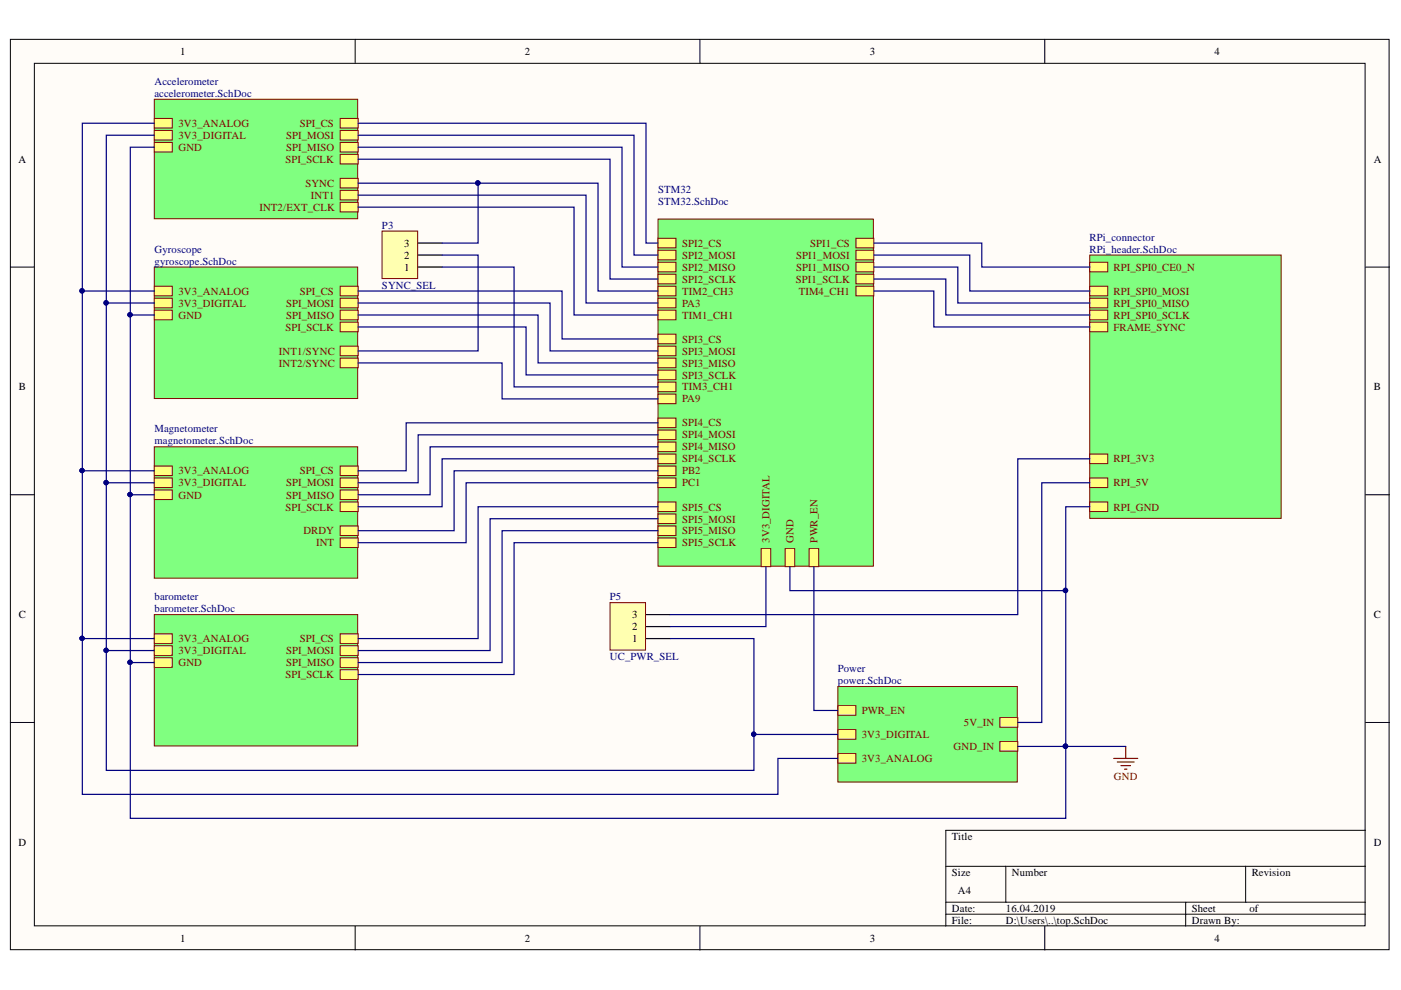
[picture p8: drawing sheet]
<svg xmlns="http://www.w3.org/2000/svg" width="297mm" height="210mm" viewBox="0 0 297 210" stroke-linecap="round" stroke-linejoin="round" font-family="sans-serif">
<g fill="#fffcf8" stroke="#000" stroke-width=".21">
<path d="M2.2 8.3h292.3v193.1h-292.3z"/>
<path d="M7.3 13.4h282.1v182.9h-282.1z"/>
</g>
<g fill="none" stroke="#000" stroke-width=".21">
<path d="M75.3 8.3v5.1M148.4 8.3v5.1M221.5 8.3v5.1M2.2 56.6h5.1M289.5 56.6h5.1M2.2 104.9h5.1M289.5 104.9h5.1M2.2 153.2h5.1M289.5 153.2h5.1M289.5 176h-89v20.4M75.3 196.4v5.1M148.4 196.4v5.1"/>
<path d="M200.5 183.7h89M200.5 191.3h89M200.5 193.8h89M213.2 183.7v7.6M221.5 196.4v5.1M251.4 191.3v5.1M264.1 183.7v7.6"/>
</g>
<path d="M231 54.1h40.6v55.8h-40.6z" fill="#80ff80" stroke="#800000" stroke-width=".21"/>
<path d="M231 60.7h3.9v2h-3.9z" fill-rule="evenodd" fill="#ffff80"/>
<path d="M231 60.7h3.9v2h-3.9z" fill="none" stroke="#800000" stroke-width=".21"/>
<path d="M231 63.2h3.9v2.1h-3.9z" fill-rule="evenodd" fill="#ffff80"/>
<path d="M231 63.2h3.9v2.1h-3.9z" fill="none" stroke="#800000" stroke-width=".21"/>
<path d="M231 68.3h3.9v2h-3.9z" fill-rule="evenodd" fill="#ffff80"/>
<path d="M231 68.3h3.9v2h-3.9z" fill="none" stroke="#800000" stroke-width=".21"/>
<path d="M231 65.8h3.9v2h-3.9z" fill-rule="evenodd" fill="#ffff80"/>
<path d="M231 65.8h3.9v2h-3.9z" fill="none" stroke="#800000" stroke-width=".21"/>
<path d="M231 55.6h3.9v2h-3.9z" fill-rule="evenodd" fill="#ffff80"/>
<path d="M231 55.6h3.9v2h-3.9z" fill="none" stroke="#800000" stroke-width=".21"/>
<path d="M231 101.3h3.9v2.1h-3.9z" fill-rule="evenodd" fill="#ffff80"/>
<path d="M231 101.3h3.9v2.1h-3.9z" fill="none" stroke="#800000" stroke-width=".21"/>
<path d="M231 106.4h3.9v2.1h-3.9z" fill-rule="evenodd" fill="#ffff80"/>
<path d="M231 106.4h3.9v2.1h-3.9z" fill="none" stroke="#800000" stroke-width=".21"/>
<path d="M231 96.3h3.9v2h-3.9z" fill-rule="evenodd" fill="#ffff80"/>
<path d="M231 96.3h3.9v2h-3.9z" fill="none" stroke="#800000" stroke-width=".21"/>
<path d="M139.5 46.5h45.7v73.5h-45.7z" fill="#80ff80" stroke="#800000" stroke-width=".21"/>
<path d="M161.4 116.3h2v3.8h-2z" fill-rule="evenodd" fill="#ffff80"/>
<path d="M161.4 116.3h2v3.8h-2z" fill="none" stroke="#800000" stroke-width=".21"/>
<path d="M166.5 116.3h2v3.8h-2z" fill-rule="evenodd" fill="#ffff80"/>
<path d="M166.5 116.3h2v3.8h-2z" fill="none" stroke="#800000" stroke-width=".21"/>
<path d="M181.5 60.7h3.8v2h-3.8z" fill-rule="evenodd" fill="#ffff80"/>
<path d="M181.5 60.7h3.8v2h-3.8z" fill="none" stroke="#800000" stroke-width=".21"/>
<path d="M139.5 91.2h3.8v2h-3.8z" fill-rule="evenodd" fill="#ffff80"/>
<path d="M139.5 91.2h3.8v2h-3.8z" fill="none" stroke="#800000" stroke-width=".21"/>
<path d="M139.5 114h3.8v2.1h-3.8z" fill-rule="evenodd" fill="#ffff80"/>
<path d="M139.5 114h3.8v2.1h-3.8z" fill="none" stroke="#800000" stroke-width=".21"/>
<path d="M139.5 106.4h3.8v2.1h-3.8z" fill-rule="evenodd" fill="#ffff80"/>
<path d="M139.5 106.4h3.8v2.1h-3.8z" fill="none" stroke="#800000" stroke-width=".21"/>
<path d="M139.5 88.6h3.8v2.1h-3.8z" fill-rule="evenodd" fill="#ffff80"/>
<path d="M139.5 88.6h3.8v2.1h-3.8z" fill="none" stroke="#800000" stroke-width=".21"/>
<path d="M139.5 96.3h3.8v2h-3.8z" fill-rule="evenodd" fill="#ffff80"/>
<path d="M139.5 96.3h3.8v2h-3.8z" fill="none" stroke="#800000" stroke-width=".21"/>
<path d="M139.5 109h3.8v2h-3.8z" fill-rule="evenodd" fill="#ffff80"/>
<path d="M139.5 109h3.8v2h-3.8z" fill="none" stroke="#800000" stroke-width=".21"/>
<path d="M181.5 55.6h3.8v2h-3.8z" fill-rule="evenodd" fill="#ffff80"/>
<path d="M181.5 55.6h3.8v2h-3.8z" fill="none" stroke="#800000" stroke-width=".21"/>
<path d="M181.5 53.1h3.8v2h-3.8z" fill-rule="evenodd" fill="#ffff80"/>
<path d="M181.5 53.1h3.8v2h-3.8z" fill="none" stroke="#800000" stroke-width=".21"/>
<path d="M139.5 55.6h3.8v2h-3.8z" fill-rule="evenodd" fill="#ffff80"/>
<path d="M139.5 55.6h3.8v2h-3.8z" fill="none" stroke="#800000" stroke-width=".21"/>
<path d="M139.5 53.1h3.8v2h-3.8z" fill-rule="evenodd" fill="#ffff80"/>
<path d="M139.5 53.1h3.8v2h-3.8z" fill="none" stroke="#800000" stroke-width=".21"/>
<path d="M139.5 58.1h3.8v2.1h-3.8z" fill-rule="evenodd" fill="#ffff80"/>
<path d="M139.5 58.1h3.8v2.1h-3.8z" fill="none" stroke="#800000" stroke-width=".21"/>
<path d="M139.5 75.9h3.8v2.1h-3.8z" fill-rule="evenodd" fill="#ffff80"/>
<path d="M139.5 75.9h3.8v2.1h-3.8z" fill="none" stroke="#800000" stroke-width=".21"/>
<path d="M139.5 73.4h3.8v2h-3.8z" fill-rule="evenodd" fill="#ffff80"/>
<path d="M139.5 73.4h3.8v2h-3.8z" fill="none" stroke="#800000" stroke-width=".21"/>
<path d="M181.5 58.1h3.8v2.1h-3.8z" fill-rule="evenodd" fill="#ffff80"/>
<path d="M181.5 58.1h3.8v2.1h-3.8z" fill="none" stroke="#800000" stroke-width=".21"/>
<path d="M181.5 50.5h3.8v2.1h-3.8z" fill-rule="evenodd" fill="#ffff80"/>
<path d="M181.5 50.5h3.8v2.1h-3.8z" fill="none" stroke="#800000" stroke-width=".21"/>
<path d="M139.5 50.5h3.8v2.1h-3.8z" fill-rule="evenodd" fill="#ffff80"/>
<path d="M139.5 50.5h3.8v2.1h-3.8z" fill="none" stroke="#800000" stroke-width=".21"/>
<path d="M139.5 78.5h3.8v2h-3.8z" fill-rule="evenodd" fill="#ffff80"/>
<path d="M139.5 78.5h3.8v2h-3.8z" fill="none" stroke="#800000" stroke-width=".21"/>
<path d="M139.5 70.9h3.8v2h-3.8z" fill-rule="evenodd" fill="#ffff80"/>
<path d="M139.5 70.9h3.8v2h-3.8z" fill="none" stroke="#800000" stroke-width=".21"/>
<path d="M139.5 65.8h3.8v2h-3.8z" fill-rule="evenodd" fill="#ffff80"/>
<path d="M139.5 65.8h3.8v2h-3.8z" fill="none" stroke="#800000" stroke-width=".21"/>
<path d="M139.5 60.7h3.8v2h-3.8z" fill-rule="evenodd" fill="#ffff80"/>
<path d="M139.5 60.7h3.8v2h-3.8z" fill="none" stroke="#800000" stroke-width=".21"/>
<path d="M139.5 81h3.8v2h-3.8z" fill-rule="evenodd" fill="#ffff80"/>
<path d="M139.5 81h3.8v2h-3.8z" fill="none" stroke="#800000" stroke-width=".21"/>
<path d="M139.5 93.7h3.8v2.1h-3.8z" fill-rule="evenodd" fill="#ffff80"/>
<path d="M139.5 93.7h3.8v2.1h-3.8z" fill="none" stroke="#800000" stroke-width=".21"/>
<path d="M139.5 111.5h3.8v2h-3.8z" fill-rule="evenodd" fill="#ffff80"/>
<path d="M139.5 111.5h3.8v2h-3.8z" fill="none" stroke="#800000" stroke-width=".21"/>
<path d="M139.5 63.2h3.8v2.1h-3.8z" fill-rule="evenodd" fill="#ffff80"/>
<path d="M139.5 63.2h3.8v2.1h-3.8z" fill="none" stroke="#800000" stroke-width=".21"/>
<path d="M139.5 83.6h3.8v2h-3.8z" fill-rule="evenodd" fill="#ffff80"/>
<path d="M139.5 83.6h3.8v2h-3.8z" fill="none" stroke="#800000" stroke-width=".21"/>
<path d="M139.5 98.8h3.8v2h-3.8z" fill-rule="evenodd" fill="#ffff80"/>
<path d="M139.5 98.8h3.8v2h-3.8z" fill="none" stroke="#800000" stroke-width=".21"/>
<path d="M139.5 101.3h3.8v2.1h-3.8z" fill-rule="evenodd" fill="#ffff80"/>
<path d="M139.5 101.3h3.8v2.1h-3.8z" fill="none" stroke="#800000" stroke-width=".21"/>
<path d="M171.5 116.3h2.1v3.8h-2.1z" fill-rule="evenodd" fill="#ffff80"/>
<path d="M171.5 116.3h2.1v3.8h-2.1z" fill="none" stroke="#800000" stroke-width=".21"/>
<path d="M32.7 21h43.1v25.4h-43.1z" fill="#80ff80" stroke="#800000" stroke-width=".21"/>
<path d="M32.7 25.1h3.8v2h-3.8z" fill-rule="evenodd" fill="#ffff80"/>
<path d="M32.7 25.1h3.8v2h-3.8z" fill="none" stroke="#800000" stroke-width=".21"/>
<path d="M32.7 27.7h3.8v2h-3.8z" fill-rule="evenodd" fill="#ffff80"/>
<path d="M32.7 27.7h3.8v2h-3.8z" fill="none" stroke="#800000" stroke-width=".21"/>
<path d="M32.7 30.2h3.8v2h-3.8z" fill-rule="evenodd" fill="#ffff80"/>
<path d="M32.7 30.2h3.8v2h-3.8z" fill="none" stroke="#800000" stroke-width=".21"/>
<path d="M72.1 40.4h3.8v2h-3.8z" fill-rule="evenodd" fill="#ffff80"/>
<path d="M72.1 40.4h3.8v2h-3.8z" fill="none" stroke="#800000" stroke-width=".21"/>
<path d="M72.1 42.9h3.8v2h-3.8z" fill-rule="evenodd" fill="#ffff80"/>
<path d="M72.1 42.9h3.8v2h-3.8z" fill="none" stroke="#800000" stroke-width=".21"/>
<path d="M72.1 37.8h3.8v2.1h-3.8z" fill-rule="evenodd" fill="#ffff80"/>
<path d="M72.1 37.8h3.8v2.1h-3.8z" fill="none" stroke="#800000" stroke-width=".21"/>
<path d="M72.1 25.1h3.8v2h-3.8z" fill-rule="evenodd" fill="#ffff80"/>
<path d="M72.1 25.1h3.8v2h-3.8z" fill="none" stroke="#800000" stroke-width=".21"/>
<path d="M72.1 27.7h3.8v2h-3.8z" fill-rule="evenodd" fill="#ffff80"/>
<path d="M72.1 27.7h3.8v2h-3.8z" fill="none" stroke="#800000" stroke-width=".21"/>
<path d="M72.1 32.7h3.8v2.1h-3.8z" fill-rule="evenodd" fill="#ffff80"/>
<path d="M72.1 32.7h3.8v2.1h-3.8z" fill="none" stroke="#800000" stroke-width=".21"/>
<path d="M72.1 30.2h3.8v2h-3.8z" fill-rule="evenodd" fill="#ffff80"/>
<path d="M72.1 30.2h3.8v2h-3.8z" fill="none" stroke="#800000" stroke-width=".21"/>
<path d="M177.6 145.6h38.1v20.2h-38.1z" fill="#80ff80" stroke="#800000" stroke-width=".21"/>
<path d="M177.6 154.7h3.9v2h-3.9z" fill-rule="evenodd" fill="#ffff80"/>
<path d="M177.6 154.7h3.9v2h-3.9z" fill="none" stroke="#800000" stroke-width=".21"/>
<path d="M177.6 159.8h3.9v2h-3.9z" fill-rule="evenodd" fill="#ffff80"/>
<path d="M177.6 159.8h3.9v2h-3.9z" fill="none" stroke="#800000" stroke-width=".21"/>
<path d="M212 152.2h3.8v2h-3.8z" fill-rule="evenodd" fill="#ffff80"/>
<path d="M212 152.2h3.8v2h-3.8z" fill="none" stroke="#800000" stroke-width=".21"/>
<path d="M212 157.2h3.8v2.1h-3.8z" fill-rule="evenodd" fill="#ffff80"/>
<path d="M212 157.2h3.8v2.1h-3.8z" fill="none" stroke="#800000" stroke-width=".21"/>
<path d="M177.6 149.6h3.9v2.1h-3.9z" fill-rule="evenodd" fill="#ffff80"/>
<path d="M177.6 149.6h3.9v2.1h-3.9z" fill="none" stroke="#800000" stroke-width=".21"/>
<path d="M32.7 56.6h43.1v27.9h-43.1z" fill="#80ff80" stroke="#800000" stroke-width=".21"/>
<path d="M32.7 65.8h3.8v2h-3.8z" fill-rule="evenodd" fill="#ffff80"/>
<path d="M32.7 65.8h3.8v2h-3.8z" fill="none" stroke="#800000" stroke-width=".21"/>
<path d="M32.7 60.7h3.8v2h-3.8z" fill-rule="evenodd" fill="#ffff80"/>
<path d="M32.7 60.7h3.8v2h-3.8z" fill="none" stroke="#800000" stroke-width=".21"/>
<path d="M32.7 63.2h3.8v2.1h-3.8z" fill-rule="evenodd" fill="#ffff80"/>
<path d="M32.7 63.2h3.8v2.1h-3.8z" fill="none" stroke="#800000" stroke-width=".21"/>
<path d="M72.1 75.9h3.8v2.1h-3.8z" fill-rule="evenodd" fill="#ffff80"/>
<path d="M72.1 75.9h3.8v2.1h-3.8z" fill="none" stroke="#800000" stroke-width=".21"/>
<path d="M72.1 63.2h3.8v2.1h-3.8z" fill-rule="evenodd" fill="#ffff80"/>
<path d="M72.1 63.2h3.8v2.1h-3.8z" fill="none" stroke="#800000" stroke-width=".21"/>
<path d="M72.1 65.8h3.8v2h-3.8z" fill-rule="evenodd" fill="#ffff80"/>
<path d="M72.1 65.8h3.8v2h-3.8z" fill="none" stroke="#800000" stroke-width=".21"/>
<path d="M72.1 68.3h3.8v2h-3.8z" fill-rule="evenodd" fill="#ffff80"/>
<path d="M72.1 68.3h3.8v2h-3.8z" fill="none" stroke="#800000" stroke-width=".21"/>
<path d="M72.1 73.4h3.8v2h-3.8z" fill-rule="evenodd" fill="#ffff80"/>
<path d="M72.1 73.4h3.8v2h-3.8z" fill="none" stroke="#800000" stroke-width=".21"/>
<path d="M72.1 60.7h3.8v2h-3.8z" fill-rule="evenodd" fill="#ffff80"/>
<path d="M72.1 60.7h3.8v2h-3.8z" fill="none" stroke="#800000" stroke-width=".21"/>
<path d="M32.7 94.7h43.1v27.9h-43.1z" fill="#80ff80" stroke="#800000" stroke-width=".21"/>
<path d="M32.7 98.8h3.8v2h-3.8z" fill-rule="evenodd" fill="#ffff80"/>
<path d="M32.7 98.8h3.8v2h-3.8z" fill="none" stroke="#800000" stroke-width=".21"/>
<path d="M32.7 103.9h3.8v2h-3.8z" fill-rule="evenodd" fill="#ffff80"/>
<path d="M32.7 103.9h3.8v2h-3.8z" fill="none" stroke="#800000" stroke-width=".21"/>
<path d="M72.1 106.4h3.8v2.1h-3.8z" fill-rule="evenodd" fill="#ffff80"/>
<path d="M72.1 106.4h3.8v2.1h-3.8z" fill="none" stroke="#800000" stroke-width=".21"/>
<path d="M72.1 101.3h3.8v2.1h-3.8z" fill-rule="evenodd" fill="#ffff80"/>
<path d="M72.1 101.3h3.8v2.1h-3.8z" fill="none" stroke="#800000" stroke-width=".21"/>
<path d="M72.1 98.8h3.8v2h-3.8z" fill-rule="evenodd" fill="#ffff80"/>
<path d="M72.1 98.8h3.8v2h-3.8z" fill="none" stroke="#800000" stroke-width=".21"/>
<path d="M72.1 111.5h3.8v2h-3.8z" fill-rule="evenodd" fill="#ffff80"/>
<path d="M72.1 111.5h3.8v2h-3.8z" fill="none" stroke="#800000" stroke-width=".21"/>
<path d="M72.1 114h3.8v2.1h-3.8z" fill-rule="evenodd" fill="#ffff80"/>
<path d="M72.1 114h3.8v2.1h-3.8z" fill="none" stroke="#800000" stroke-width=".21"/>
<path d="M72.1 103.9h3.8v2h-3.8z" fill-rule="evenodd" fill="#ffff80"/>
<path d="M72.1 103.9h3.8v2h-3.8z" fill="none" stroke="#800000" stroke-width=".21"/>
<path d="M32.7 101.3h3.8v2.1h-3.8z" fill-rule="evenodd" fill="#ffff80"/>
<path d="M32.7 101.3h3.8v2.1h-3.8z" fill="none" stroke="#800000" stroke-width=".21"/>
<path d="M32.7 130.3h43.1v27.9h-43.1z" fill="#80ff80" stroke="#800000" stroke-width=".21"/>
<path d="M32.7 136.9h3.8v2h-3.8z" fill-rule="evenodd" fill="#ffff80"/>
<path d="M32.7 136.9h3.8v2h-3.8z" fill="none" stroke="#800000" stroke-width=".21"/>
<path d="M32.7 134.4h3.8v2h-3.8z" fill-rule="evenodd" fill="#ffff80"/>
<path d="M32.7 134.4h3.8v2h-3.8z" fill="none" stroke="#800000" stroke-width=".21"/>
<path d="M32.7 139.5h3.8v2h-3.8z" fill-rule="evenodd" fill="#ffff80"/>
<path d="M32.7 139.5h3.8v2h-3.8z" fill="none" stroke="#800000" stroke-width=".21"/>
<path d="M72.1 139.5h3.8v2h-3.8z" fill-rule="evenodd" fill="#ffff80"/>
<path d="M72.1 139.5h3.8v2h-3.8z" fill="none" stroke="#800000" stroke-width=".21"/>
<path d="M72.1 134.4h3.8v2h-3.8z" fill-rule="evenodd" fill="#ffff80"/>
<path d="M72.1 134.4h3.8v2h-3.8z" fill="none" stroke="#800000" stroke-width=".21"/>
<path d="M72.1 136.9h3.8v2h-3.8z" fill-rule="evenodd" fill="#ffff80"/>
<path d="M72.1 136.9h3.8v2h-3.8z" fill="none" stroke="#800000" stroke-width=".21"/>
<path d="M72.1 142h3.8v2h-3.8z" fill-rule="evenodd" fill="#ffff80"/>
<path d="M72.1 142h3.8v2h-3.8z" fill="none" stroke="#800000" stroke-width=".21"/>
<path d="M81 49h7.6v10.1h-7.6z" fill="#ffffb0" stroke="#800000" stroke-width=".21"/>
<path d="M88.7 56.6h5M88.7 54.1h5M88.7 51.5h5" fill="none" stroke="#000" stroke-width=".26"/>
<path d="M129.3 127.8h7.6v10h-7.6z" fill="#ffffb0" stroke="#800000" stroke-width=".21"/>
<path d="M137 135.4h5.1M137 132.9h5.1M137 130.3h5.1" fill="none" stroke="#000" stroke-width=".26"/>
<g fill="none" stroke="#000080" stroke-width=".26">
<path d="M32.7 28.7h-10.2v35.5M32.7 26.1h-15.2v35.6M32.7 31.2h-5.1v142.3h198.4v-15.2h12.7M75.9 26.1h61.1v25.4h2.5M75.9 28.7h58.5v25.4h5.1M75.9 31.2h56v25.4h7.6M75.9 33.8h53.4v25.4h10.2M75.9 38.8h50.9v22.9h12.7M101.4 38.8v12.7h-7.7M75.9 41.4h48.4v22.8h15.2M75.9 43.9h45.8v22.9h17.8M93.7 56.6h15.3v25.4h30.5"/>
<path d="M93.7 54.1h7.7v20.3h-25.5M185.3 51.5h22.9v5.1h22.8M185.3 54.1h20.3v7.6h25.4M185.3 56.6h17.8v7.6h27.9M185.3 59.2h15.2v7.6h30.5M27.6 66.8h5.1M32.7 61.7h-15.2v38.1M32.7 64.2h-10.2v38.2M75.9 61.7h43.3v10.2h20.3M75.9 64.2h40.7v10.2h22.9M75.9 66.8h38.2v10.2h25.4M75.9 69.3h35.6v10.2h28"/>
<path d="M75.9 77h30.6v7.6h33M185.3 61.7h12.7v7.6h33M32.7 99.8h-15.2v35.6M139.5 89.7h-53.4v10.1h-10.2M139.5 92.2h-50.8v10.2h-12.8M139.5 94.7h-48.3v10.2h-15.3M139.5 97.3h-45.8v10.1h-17.8M139.5 99.8h-43.2v12.7h-20.4M231 97.3h-15.2v33h-73.7M27.6 104.9h5.1M32.7 102.4h-10.2v35.5M139.5 102.4h-40.7v12.7h-22.9"/>
<path d="M139.5 107.4h-38.1v28h-25.5M139.5 110h-35.6v27.9h-28M139.5 112.5h-33v28h-30.6M139.5 115.1h-30.5v27.9h-33.1M231 107.4h-5v50.9h-10.2M231 102.4h-10.1v50.8h-5.1M32.7 137.9h-10.2v25.4h137.3v-7.6M32.7 135.4h-15.2v33h147.4v-7.6h12.7M142.1 135.4h17.7v20.3h17.8M162.4 120.1v12.8h-20.3M167.5 120.1v5.1h58.5M172.6 120.1v30.5h5"/>
<path d="M27.6 140.5h5.1"/>
</g>
<g fill="#000080" stroke="#000080" stroke-width=".21">
<circle cx="101.3" cy="38.8" r=".47"/>
<circle cx="225.9" cy="125.2" r=".47"/>
<circle cx="225.9" cy="158.2" r=".47"/>
<circle cx="159.8" cy="155.7" r=".46"/>
<circle cx="22.5" cy="137.9" r=".46"/>
<circle cx="22.5" cy="102.3" r=".46"/>
<circle cx="22.5" cy="64.2" r=".46"/>
<circle cx="17.4" cy="135.3" r=".46"/>
<circle cx="17.4" cy="99.8" r=".46"/>
<circle cx="17.4" cy="61.7" r=".47"/>
<circle cx="27.6" cy="66.7" r=".46"/>
<circle cx="27.6" cy="104.8" r=".46"/>
<circle cx="27.6" cy="140.4" r=".46"/>
</g>
<path d="M238.7 158.3v2.5M236.1 160.8h5.1M236.9 161.6h3.6M237.7 162.3h2M238.4 163.1h.5" fill="none" stroke="#800000" stroke-width=".26"/>
<g font-size="2.3">
<text x="38.2" y="11.7">1</text>
<text x="111.3" y="11.7">2</text>
<text x="184.4" y="11.7">3</text>
<text x="257.5" y="11.7">4</text>
<text x="3.9" y="34.5">A</text>
<text x="291.3" y="34.5">A</text>
<text x="85.7" y="52.3">3</text>
<text x="85.7" y="57.4">1</text>
<text x="85.7" y="54.9">2</text>
<text x="4" y="82.8">B</text>
<text x="291.3" y="82.8">B</text>
<text x="4" y="131.1">C</text>
<text x="134" y="131.1">3</text>
<text x="291.3" y="131.1">C</text>
<text x="134" y="136.2">1</text>
<text x="134" y="133.6">2</text>
<text x="3.9" y="179.4">D</text>
<text x="201.8" y="178.1">Title</text>
<text x="291.3" y="179.4">D</text>
<text x="201.8" y="185.7">Size</text>
<text x="214.5" y="185.7">Number</text>
<text x="265.4" y="185.7">Revision</text>
<text x="203.1" y="189.5">A4</text>
<text x="201.8" y="193.3">Date:</text>
<text x="201.8" y="195.9">File:</text>
<text x="213.3" y="193.3">16.04.2019</text>
<text x="213.3" y="195.9">D:\Users\..\top.SchDoc</text>
<text x="252.7" y="193.3">Sheet</text>
<text x="252.7" y="195.9">Drawn By:</text>
<text x="264.9" y="193.3">of</text>
<text x="38.2" y="199.7">1</text>
<text x="111.3" y="199.7">2</text>
<text x="184.4" y="199.7">3</text>
<text x="257.5" y="199.7">4</text>
</g>
<g font-size="2.3" fill="#000080">
<text x="32.7" y="18">Accelerometer</text>
<text x="32.7" y="20.5">accelerometer.SchDoc</text>
<text x="139.5" y="40.8">STM32</text>
<text x="139.5" y="43.5">STM32.SchDoc</text>
<text x="32.7" y="53.6">Gyroscope</text>
<text x="81" y="48.5">P3</text>
<text x="231" y="51.1">RPi_connector</text>
<text x="231" y="53.6">RPi_header.SchDoc</text>
<text x="32.7" y="56.2">gyroscope.SchDoc</text>
<text x="81" y="61.2">SYNC_SEL</text>
<text x="32.7" y="91.7">Magnetometer</text>
<text x="32.7" y="94.2">magnetometer.SchDoc</text>
<text x="32.7" y="127.3">barometer</text>
<text x="32.7" y="129.8">barometer.SchDoc</text>
<text x="129.3" y="127.3">P5</text>
<text x="129.3" y="140">UC_PWR_SEL</text>
<text x="177.6" y="142.5">Power</text>
<text x="177.6" y="145">power.SchDoc</text>
</g>
<g font-size="2.3" fill="#800000">
<text x="37.8" y="26.9">3V3_ANALOG</text>
<text x="37.8" y="29.4">3V3_DIGITAL</text>
<text x="60.7" y="29.4">SPI_MOSI</text>
<text x="63.6" y="26.9">SPI_CS</text>
<text x="37.8" y="32">GND</text>
<text x="60.5" y="34.5">SPI_SCLK</text>
<text x="60.7" y="32">SPI_MISO</text>
<text x="64.7" y="39.6">SYNC</text>
<text x="55" y="44.7">INT2/EXT_CLK</text>
<text x="65.9" y="42.1">INT1</text>
<text x="144.6" y="52.3">SPI2_CS</text>
<text x="171.8" y="52.3">SPI1_CS</text>
<text x="144.6" y="57.4">SPI2_MISO</text>
<text x="144.6" y="54.9">SPI2_MOSI</text>
<text x="144.6" y="60">SPI2_SCLK</text>
<text x="168.7" y="60">SPI1_SCLK</text>
<text x="168.8" y="57.4">SPI1_MISO</text>
<text x="168.8" y="54.9">SPI1_MOSI</text>
<text x="236.1" y="57.4">RPI_SPI0_CE0_N</text>
<text x="37.8" y="62.5">3V3_ANALOG</text>
<text x="37.8" y="65">3V3_DIGITAL</text>
<text x="60.7" y="65">SPI_MOSI</text>
<text x="63.6" y="62.5">SPI_CS</text>
<text x="144.6" y="62.5">TIM2_CH3</text>
<text x="144.6" y="65">PA3</text>
<text x="169.3" y="62.5">TIM4_CH1</text>
<text x="236.1" y="62.5">RPI_SPI0_MOSI</text>
<text x="236.1" y="65">RPI_SPI0_MISO</text>
<text x="37.8" y="67.6">GND</text>
<text x="60.5" y="70.1">SPI_SCLK</text>
<text x="60.7" y="67.6">SPI_MISO</text>
<text x="144.6" y="67.6">TIM1_CH1</text>
<text x="236.1" y="70.1">FRAME_SYNC</text>
<text x="236.1" y="67.6">RPI_SPI0_SCLK</text>
<text x="59.2" y="77.7">INT2/SYNC</text>
<text x="59.2" y="75.2">INT1/SYNC</text>
<text x="144.6" y="77.7">SPI3_MISO</text>
<text x="144.6" y="75.2">SPI3_MOSI</text>
<text x="144.6" y="72.6">SPI3_CS</text>
<text x="144.6" y="80.3">SPI3_SCLK</text>
<text x="144.6" y="82.8">TIM3_CH1</text>
<text x="144.6" y="85.3">PA9</text>
<text x="144.6" y="92.9">SPI4_MOSI</text>
<text x="144.6" y="90.4">SPI4_CS</text>
<text x="144.6" y="95.5">SPI4_MISO</text>
<text x="37.8" y="100.6">3V3_ANALOG</text>
<text x="63.6" y="100.6">SPI_CS</text>
<text x="144.6" y="98">SPI4_SCLK</text>
<text x="144.6" y="100.6">PB2</text>
<text x="236.1" y="98">RPI_3V3</text>
<text x="37.8" y="105.7">GND</text>
<text x="37.8" y="103.1">3V3_DIGITAL</text>
<text x="60.7" y="103.1">SPI_MOSI</text>
<text x="60.7" y="105.7">SPI_MISO</text>
<text x="144.6" y="103.1">PC1</text>
<text x="236.1" y="103.1">RPI_5V</text>
<text x="60.5" y="108.3">SPI_SCLK</text>
<text x="64.3" y="113.3">DRDY</text>
<text x="144.6" y="108.3">SPI5_CS</text>
<text x="144.6" y="110.8">SPI5_MOSI</text>
<text x="144.6" y="113.3">SPI5_MISO</text>
<text x="236.1" y="108.3">RPI_GND</text>
<text x="67" y="115.9">INT</text>
<text x="144.6" y="115.9">SPI5_SCLK</text>
<text x="163.2" y="115.1" transform="rotate(-90 163.2 115.1)">3V3_DIGITAL</text>
<text x="168.2" y="115.1" transform="rotate(-90 168.2 115.1)">GND</text>
<text x="173.3" y="115.1" transform="rotate(-90 173.3 115.1)">PWR_EN</text>
<text x="37.8" y="136.2">3V3_ANALOG</text>
<text x="63.6" y="136.2">SPI_CS</text>
<text x="37.8" y="138.7">3V3_DIGITAL</text>
<text x="37.8" y="141.2">GND</text>
<text x="60.5" y="143.8">SPI_SCLK</text>
<text x="60.7" y="141.2">SPI_MISO</text>
<text x="60.7" y="138.7">SPI_MOSI</text>
<text x="182.7" y="151.4">PWR_EN</text>
<text x="204.4" y="153.9">5V_IN</text>
<text x="182.7" y="156.5">3V3_DIGITAL</text>
<text x="182.7" y="161.5">3V3_ANALOG</text>
<text x="202.2" y="159">GND_IN</text>
<text x="236.2" y="165.4">GND</text>
</g>
</svg>
